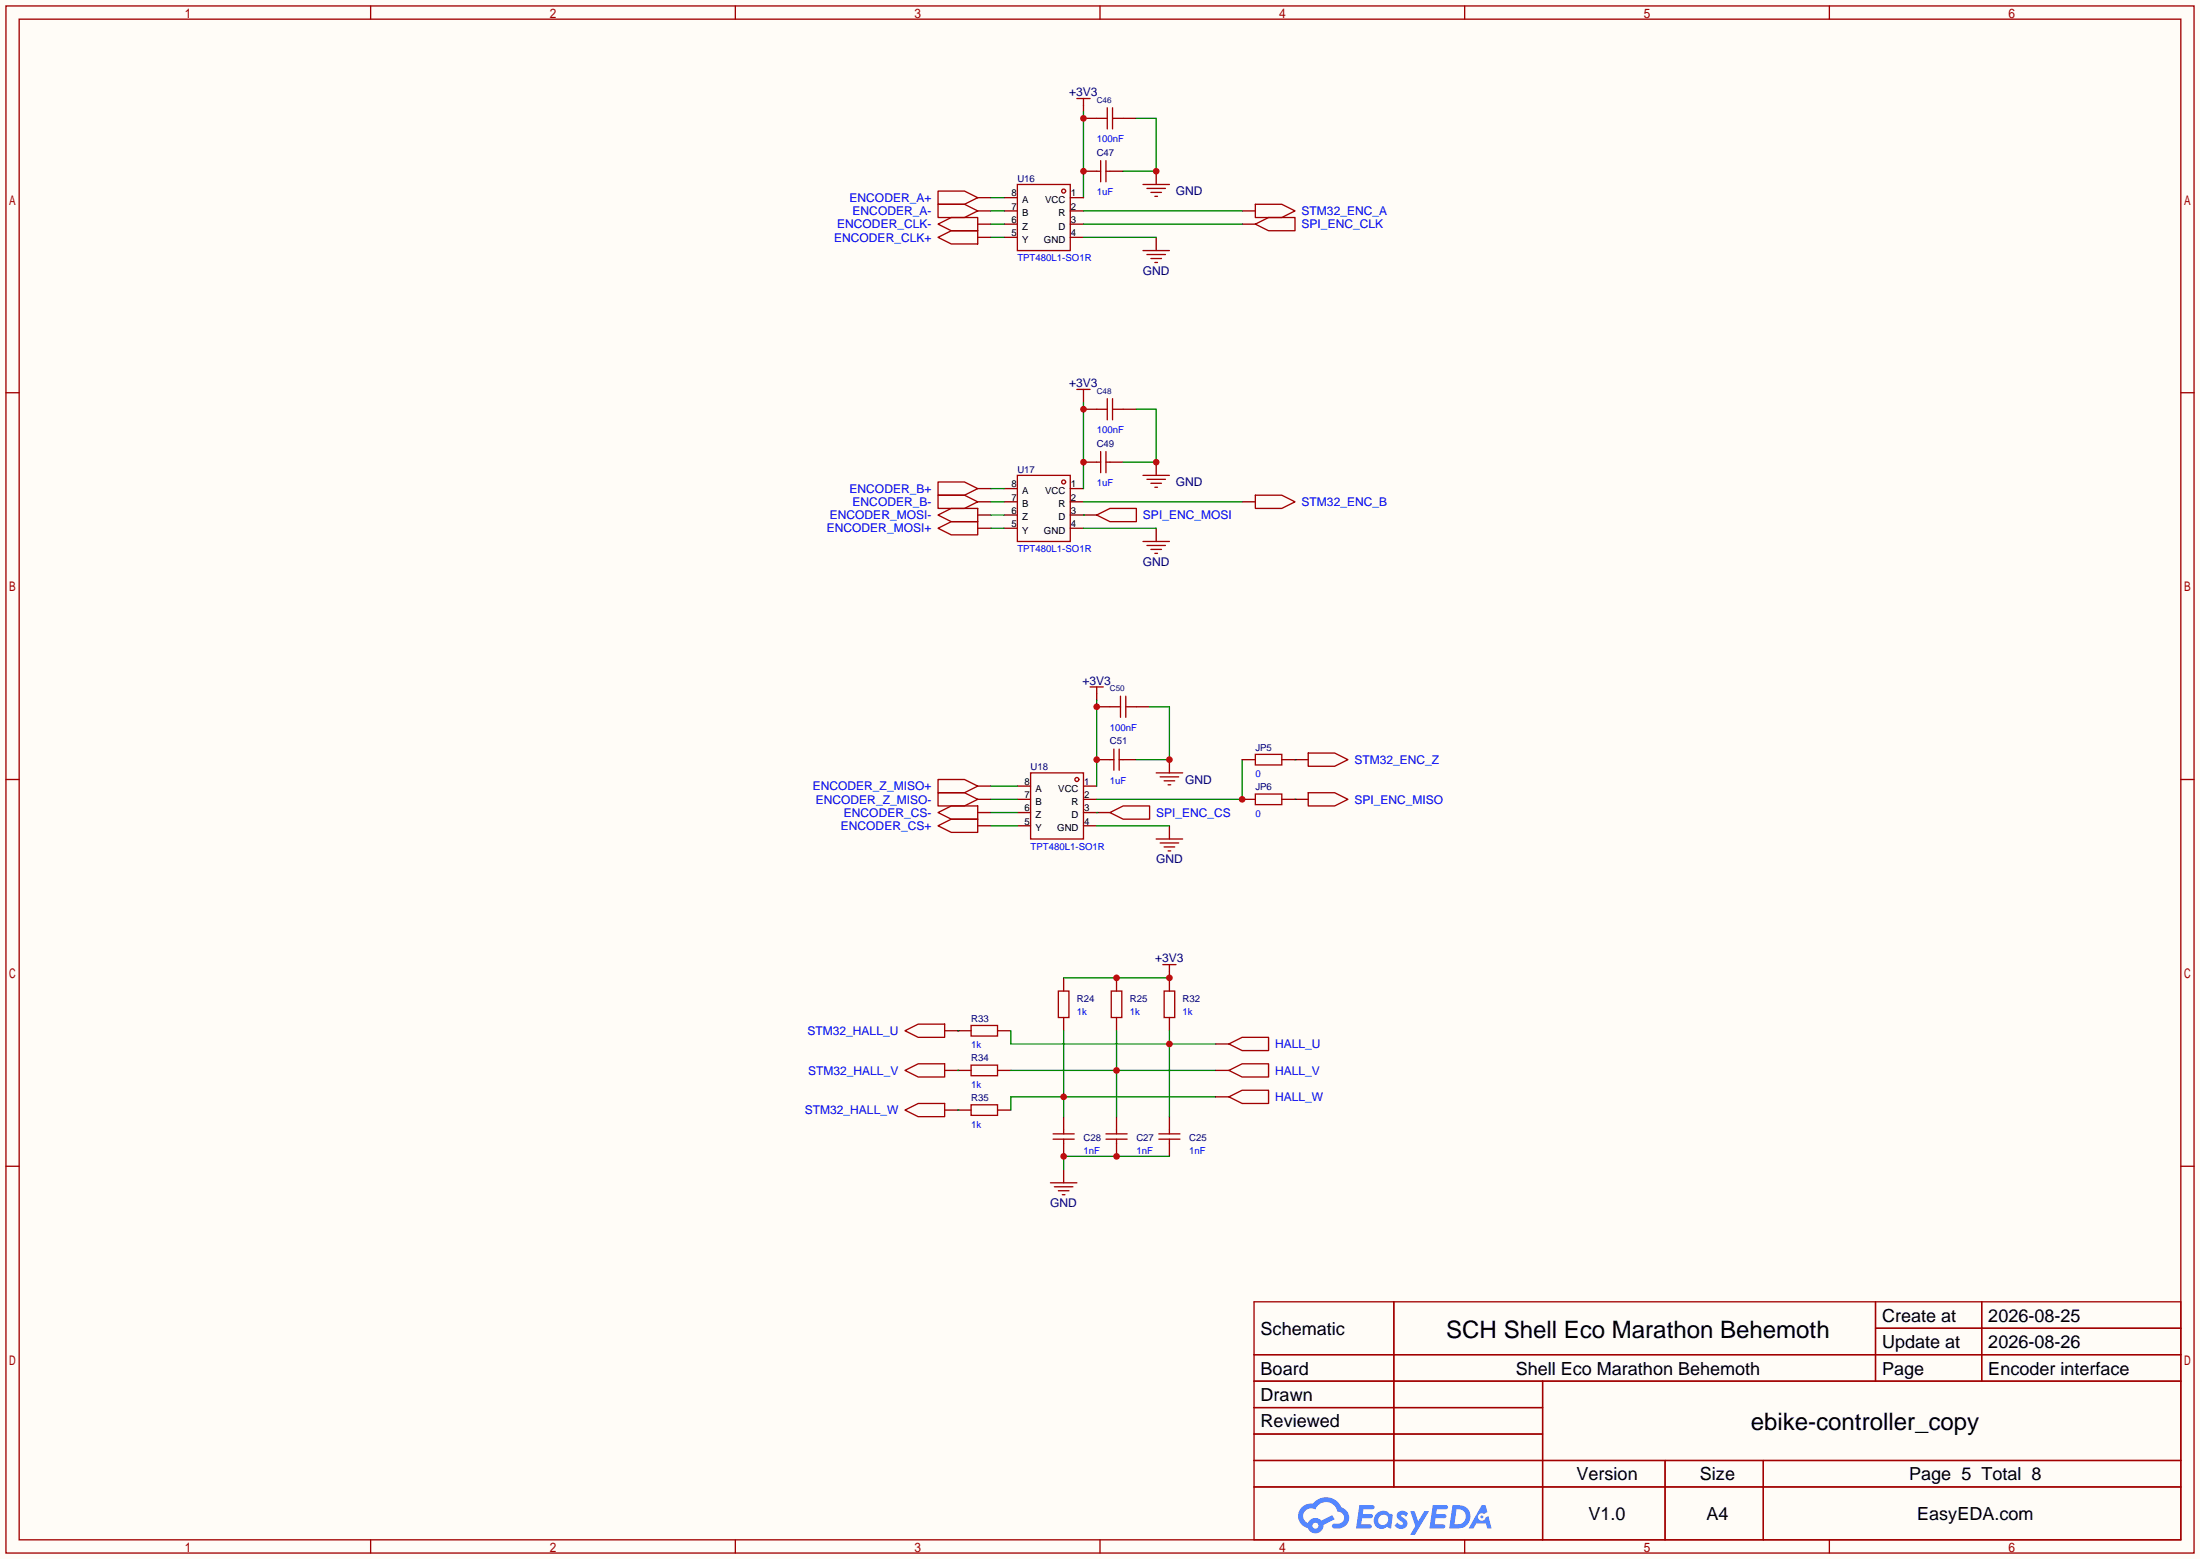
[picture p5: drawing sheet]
<svg xmlns="http://www.w3.org/2000/svg" width="423mm" height="299mm" viewBox="0 0 423 299" stroke-linecap="round" stroke-linejoin="round" font-family="sans-serif">
<path d="M0 0h422.7v299.5h-422.7z" fill="#fffcf7"/>
<g fill="none" stroke="#a10000" stroke-width=".25">
<path d="M1.1 1.1h420.4v297.2h-420.4zM3.7 3.7h415.3v292.1h-415.3zM71.2 1.1v2.6M141.3 1.1v2.6M211.3 1.1v2.6M281.4 1.1v2.6M351.5 1.1v2.6M1.1 75.4h2.6M419 75.4h2.5M1.1 149.7h2.6M419 149.7h2.5M1.1 224h2.6"/>
<path d="M419 224h2.5M240.9 250.1h178.1v45.7h-178.1zM267.8 250.1v35.5M360.3 250.1v15.2M360.3 255.1h58.7M380.7 250.1v15.2M240.9 260.2h178.1M240.9 265.3h178.1M240.9 270.4h55.5M240.9 275.5h55.5M296.4 265.3v30.5M71.2 295.8v2.5"/>
<path d="M141.3 295.8v2.5M211.3 295.8v2.5M240.9 280.5h178.1M240.9 285.6h178.1M281.4 295.8v2.5M319.9 280.5v15.3M338.8 280.5v15.3M351.5 295.8v2.5"/>
</g>
<g fill="#5487ff">
<path d="M268.7 290.5a1.3 1.3 0 0 1 1.8 .2l-.4 .7a.54 .54 0 0 0-.9-.3l.1 .2a1.58 1.58 0 0 1 1.1 1.6 1.43 1.43 0 0 1-2.5 .2l.5-.6a.64 .64 0 0 0 .5 .4 .64 .64 0 0 0 .7-.2l-.2-.3a1.35 1.35 0 0 1-.9-1.8z"/>
<path d="M270.9 290.3h.9l.6 1.9 1.2-1.9h.9l-2.7 4.5h-.9l1-1.7z"/>
<path d="M261.2 289.1h1.6a1.31 1.31 0 0 1 1.2 .2 .4 .4 0 0 1-.3 .6h-1.8l-.1 .9h1.6a.4 .4 0 0 1 .4 .5 .4 .4 0 0 1-.4 .3h-1.7l-.2 1.2h.8a1.23 1.23 0 0 1 1.2 .2 .39 .39 0 0 1-.3 .6h-2.7z"/>
<path d="M275.3 289.1h1.6a1.32 1.32 0 0 1 1.2 .2 .39 .39 0 0 1-.3 .6h-1.8l-.1 .9h1.6a.4 .4 0 0 1 .4 .5 .4 .4 0 0 1-.4 .3h-1.7l-.2 1.2h.8a1.23 1.23 0 0 1 1.2 .2 .39 .39 0 0 1-.3 .6h-2.7z"/>
<path d="M284.7 289.1h.7l.3 1.4-.6 .3a.75 .75 0 0 0-1.1 .3 .75 .75 0 0 0 .5 1.1 .75 .75 0 0 0 .9-.7l.5-.3 .7 2.4h-.9l-.2-1h-1.9l-.5 1h-.9z"/>
<path d="M279.1 289.1l-.7 4.5h1.5a2.27 2.27 0 0 0 2.6-2.3 2.27 2.27 0 0 0-2.7-2.2zM279.8 289.9a1.5 1.5 0 0 1 1.8 1.5 1.5 1.5 0 0 1-1.9 1.4h-.3z"/>
<path d="M264.5 290.7a1.6 1.6 0 0 0-.4 2.2 1.6 1.6 0 0 0 2.2 .5l.2-.2 .8 .4 .3-2.5-.2-.3h-.5a1.58 1.58 0 0 0-2.4-.1zM265.1 291.3a.99 .99 0 0 1 1.6 .3 .99 .99 0 0 1-.9 1.3 .94 .94 0 0 1-1-.5 .94 .94 0 0 1 .3-1.1z"/>
<path d="M250.1 289.5a2.37 2.37 0 0 0 1.2 4 1.54 1.54 0 0 0 1.7 1 1.54 1.54 0 0 0 1.3-1.6l2.1-1.1-.5-.8-2 1.1a1.57 1.57 0 0 0-2.6 .5 1.5 1.5 0 0 1-.8-2.1 1.5 1.5 0 0 1 2.2-.5 2.23 2.23 0 0 1 2.3-1.5 2.23 2.23 0 0 1 2 1.9 1.16 1.16 0 0 1 1.2 1 1.16 1.16 0 0 1-1.1 1.3h-.6a.47 .47 0 0 0-.6 .4 .47 .47 0 0 0 .4 .5 2.19 2.19 0 0 0 2.4-.8 2.19 2.19 0 0 0 .1-2.5l-1.1-.8a3.2 3.2 0 0 0-5.5-.7l-1.1 .1zM252.1 293.1a.6 .6 0 0 1 1.2 0 .6 .6 0 0 1-1.2 0z"/>
<circle cx="284.7" cy="291.4" r=".28"/>
</g>
<path d="M208.2 20.2v1.3M208.2 32.9h2.5M213.2 32.9h2.6" fill="none" stroke="#870000" stroke-width=".25"/>
<path d="M206.9 18.9h2.5M208.2 18.9v1.3M211.5 30.9v4M212.5 30.9v4" fill="none" stroke="#a10000" stroke-width=".25"/>
<path d="M208.2 21.5v16.5" fill="none" stroke="#008700" stroke-width=".25"/>
<circle cx="208.2" cy="32.9" r=".63" fill="#c00"/>
<path d="M210.7 32.9h.8M210.7 22.7h2M212.5 32.9h.7M212.7 20.7v4.1M213.7 20.7v4.1" fill="none" stroke="#a10000" stroke-width=".25"/>
<path d="M208.2 22.7h2.5M215.8 22.7h2.5" fill="none" stroke="#870000" stroke-width=".25"/>
<circle cx="208.2" cy="22.7" r=".63" fill="#c00"/>
<path d="M213.7 22.7h2.1" fill="none" stroke="#a10000" stroke-width=".25"/>
<path d="M218.3 22.7h3.8v10.2h-6.3" fill="none" stroke="#008700" stroke-width=".25"/>
<path d="M222.1 32.9v2.5" fill="none" stroke="#870000" stroke-width=".25"/>
<circle cx="222.1" cy="32.9" r=".63" fill="#c00"/>
<g fill="none" stroke="#a10000" stroke-width=".25">
<path d="M195.5 35.4h10.1v12.7h-10.1zM219.6 35.4h5.1M220.3 36.2h3.6M221.1 37h2M221.9 37.7h.5M206.9 74.8h2.5M208.2 74.8v1.3M195.5 91.3h10.1v12.7h-10.1zM211.5 86.7v4.1M212.5 86.7v4.1"/>
<circle cx="204.3" cy="36.7" r=".38"/>
<circle cx="204.3" cy="92.6" r=".38"/>
</g>
<g fill="none" stroke="#870000" stroke-width=".25">
<path d="M192.9 38h2.6M205.6 38h2.6M192.9 40.5h2.6M192.9 43.1h2.6M192.9 45.6h2.6M205.6 40.5h2.6M205.6 43.1h2.6M205.6 45.6h2.6M208.2 76.1v1.2M192.9 93.9h2.6M192.9 96.4h2.6M192.9 98.9h2.6"/>
<path d="M205.6 93.9h2.6M205.6 96.4h2.6M205.6 98.9h2.6M208.2 88.8h2.5M213.2 88.8h2.6M192.9 101.5h2.6M205.6 101.5h2.6"/>
</g>
<path d="M208.2 77.3v16.6" fill="none" stroke="#008700" stroke-width=".25"/>
<circle cx="208.2" cy="88.8" r=".63" fill="#c00"/>
<path d="M210.7 78.6h2M212.7 76.6v4M213.7 76.6v4M210.7 88.8h.8M212.5 88.8h.7" fill="none" stroke="#a10000" stroke-width=".25"/>
<path d="M208.2 78.6h2.5M215.8 78.6h2.5" fill="none" stroke="#870000" stroke-width=".25"/>
<circle cx="208.2" cy="78.6" r=".63" fill="#c00"/>
<path d="M213.7 78.6h2.1" fill="none" stroke="#a10000" stroke-width=".25"/>
<path d="M218.3 78.6h3.8v10.2h-6.3" fill="none" stroke="#008700" stroke-width=".25"/>
<path d="M222.1 88.8v2.5" fill="none" stroke="#870000" stroke-width=".25"/>
<circle cx="222.1" cy="88.8" r=".63" fill="#c00"/>
<g fill="none" stroke="#a10000" stroke-width=".25">
<path d="M180.2 43.1l2.6-1.3h5v2.5h-5zM180.2 45.6l2.6-1.3h5v2.6h-5zM219.6 48.1h5.1M220.3 48.9h3.6M221.1 49.7h2M221.9 50.4h.5M180.2 98.9l2.6-1.2h5v2.5h-5zM210.7 98.9l2.5-1.2h5.1v2.5h-5.1zM219.6 91.3h5.1M220.3 92.1h3.6M221.1 92.8h2M221.9 93.6h.5"/>
<path d="M180.2 101.5l2.6-1.3h5v2.5h-5zM219.6 104h5.1M220.3 104.8h3.6M221.1 105.5h2M221.9 106.3h.5M209.4 132h2.6M210.7 132v1.2M198 148.5h10.2v12.7h-10.2zM214 143.9v4.1M215 143.9v4.1M223.4 185.3h2.5M224.7 185.3v1.3"/>
<circle cx="206.9" cy="149.7" r=".38"/>
</g>
<g fill="none" stroke="#870000" stroke-width=".25">
<path d="M187.8 43.1h2.6M187.8 45.6h2.6M222.1 45.6v2.5M187.8 98.9h2.6M208.2 98.9h2.5M187.8 101.5h2.6M222.1 101.5v2.5M210.7 133.2v1.3M195.5 151h2.5M195.5 153.5h2.5M195.5 156.1h2.5M195.5 158.6h2.5"/>
<path d="M208.2 151h2.5M208.2 153.5h2.5M208.2 156.1h2.5M208.2 158.6h2.5M210.7 145.9h2.5M215.8 145.9h2.5M224.7 186.6v1.2"/>
</g>
<path d="M190.4 45.6h2.5M190.4 43.1h2.5M208.2 45.6h13.9M208.2 101.5h13.9M210.7 134.5v16.5" fill="none" stroke="#008700" stroke-width=".25"/>
<circle cx="210.7" cy="145.9" r=".63" fill="#c00"/>
<path d="M213.2 135.8h2.1M215.3 133.7v4.1M216.3 133.7v4.1M213.2 145.9h.8M215 145.9h.8" fill="none" stroke="#a10000" stroke-width=".25"/>
<path d="M210.7 135.8h2.5M218.3 135.8h2.6" fill="none" stroke="#870000" stroke-width=".25"/>
<circle cx="210.7" cy="135.8" r=".63" fill="#c00"/>
<path d="M216.3 135.8h2" fill="none" stroke="#a10000" stroke-width=".25"/>
<path d="M220.9 135.8h3.8v10.1h-6.4" fill="none" stroke="#008700" stroke-width=".25"/>
<path d="M224.7 145.9v2.6" fill="none" stroke="#870000" stroke-width=".25"/>
<circle cx="224.7" cy="145.9" r=".63" fill="#c00"/>
<g fill="none" stroke="#a10000" stroke-width=".25">
<path d="M180.2 36.7h5.1l2.5 1.3-2.5 1.2h-5.1zM180.2 39.2h5.1l2.5 1.3-2.5 1.3h-5.1zM241.2 39.2h5.1l2.5 1.3-2.5 1.3h-5.1zM241.2 43.1l2.5-1.3h5.1v2.5h-5.1zM180.2 92.6h5.1l2.5 1.3-2.5 1.2h-5.1zM180.2 95.1h5.1l2.5 1.3-2.5 1.3h-5.1zM241.2 95.1h5.1l2.5 1.3-2.5 1.3h-5.1zM180.2 149.7h5.1l2.5 1.3-2.5 1.3h-5.1zM180.2 152.3h5.1l2.5 1.2-2.5 1.3h-5.1zM180.2 158.6l2.6-1.2h5v2.5h-5zM180.2 156.1l2.6-1.3h5v2.6h-5zM213.2 156.1l2.6-1.3h5.1v2.6h-5.1z"/>
<path d="M222.1 148.5h5.1M222.9 149.2h3.5M223.6 150h2.1M224.4 150.7h.5M251.3 152.3h5.1l2.6 1.2-2.6 1.3h-5.1zM251.3 144.7h5.1l2.6 1.2-2.6 1.3h-5.1zM222.1 161.2h5.1M222.9 161.9h3.5M223.6 162.7h2.1M224.4 163.4h.5M173.9 198l2.5-1.3h5.1v2.6h-5.1zM186.6 197h5v2h-5z"/>
<path d="M203.3 190.4h2.1v5.1h-2.1zM213.5 190.4h2v5.1h-2zM223.6 190.4h2.1v5.1h-2.1zM173.9 213.2l2.5-1.2h5.1v2.5h-5.1zM173.9 205.6l2.5-1.3h5.1v2.6h-5.1zM186.6 212.2h5v2h-5zM186.6 204.6h5v2h-5zM202.3 218.8h4.1M202.3 217.8h4.1M204.3 217v.8M204.3 218.8v.8M212.5 218.8h4"/>
<path d="M212.5 217.8h4M214.5 217v.8M214.5 218.8v.8M222.6 218.8h4.1M222.6 217.8h4.1M224.7 217v.8M224.7 218.8v.8M201.8 227.2h5.1M202.6 228h3.5M203.3 228.7h2.1M204.1 229.5h.5"/>
</g>
<g fill="none" stroke="#870000" stroke-width=".25">
<path d="M187.8 38h2.6M187.8 40.5h2.6M238.6 40.5h2.6M238.6 43.1h2.6M187.8 93.9h2.6M187.8 96.4h2.6M238.6 96.4h2.6M187.8 151h2.6M187.8 153.5h2.6M187.8 158.6h2.6M187.8 156.1h2.6M210.7 156.1h2.5"/>
<path d="M224.7 158.6v2.6M248.8 153.5h2.5M248.8 145.9h2.5M181.5 198h5.1M191.6 198h2.6M204.3 187.8v2.6M204.3 195.5v2.5M214.5 187.8v2.6M214.5 195.5v2.5M224.7 187.8v2.6M224.7 195.5v2.5M181.5 213.2h5.1"/>
<path d="M181.5 205.6h5.1M191.6 213.2h2.6M191.6 205.6h2.6M204.3 214.5v2.5M204.3 219.6v2.5M214.5 214.5v2.5M214.5 219.6v2.5M224.7 214.5v2.5M224.7 219.6v2.5M204.3 224.7v2.5"/>
</g>
<g fill="none" stroke="#008700" stroke-width=".25">
<path d="M190.4 38h2.5M190.4 40.5h2.5M208.2 40.5h30.4M208.2 43.1h30.4M190.4 93.9h2.5M190.4 96.4h2.5M190.4 98.9h2.5M208.2 98.9h.1M208.2 96.4h30.4M190.4 101.5h2.5M190.4 158.6h5.1M190.4 151h5.1"/>
<path d="M190.4 153.5h5.1M190.4 156.1h5.1M210.7 156.1h.1M210.7 158.6h14M238.6 145.9v7.6h-27.9M248.8 145.9h.1M248.8 153.5h.1M214.5 198v16.5M194.2 205.6h39.4"/>
</g>
<circle cx="214.5" cy="205.6" r=".63" fill="#c00"/>
<path d="M194.2 198v2.5h39.4M224.7 198v16.5" fill="none" stroke="#008700" stroke-width=".25"/>
<circle cx="224.7" cy="200.5" r=".63" fill="#c00"/>
<path d="M204.3 198v16.5M233.6 210.7h-39.4v2.5" fill="none" stroke="#008700" stroke-width=".25"/>
<circle cx="204.3" cy="210.7" r=".63" fill="#c00"/>
<path d="M204.3 187.8h20.4" fill="none" stroke="#008700" stroke-width=".25"/>
<g fill="#c00">
<circle cx="214.5" cy="187.8" r=".63"/>
<circle cx="224.7" cy="187.8" r=".63"/>
</g>
<path d="M238.6 145.9h2.6M238.6 153.5h2.6M246.3 145.9h2.5M246.3 153.5h2.5" fill="none" stroke="#870000" stroke-width=".25"/>
<path d="M241.2 144.9h5.1v2h-5.1z" fill="none" stroke="#a10000" stroke-width=".25"/>
<circle cx="238.6" cy="153.5" r=".63" fill="#c00"/>
<path d="M241.2 152.5h5.1v2.1h-5.1z" fill="none" stroke="#a10000" stroke-width=".25"/>
<path d="M224.7 222.1h-20.4v2.6" fill="none" stroke="#008700" stroke-width=".25"/>
<g fill="#c00">
<circle cx="204.3" cy="222.1" r=".63"/>
<circle cx="214.5" cy="222.1" r=".63"/>
</g>
<path d="M233.6 210.7h2.5M233.6 205.6h2.5M233.6 200.5h2.5" fill="none" stroke="#870000" stroke-width=".25"/>
<path d="M236.1 210.7l2.5-1.3h5.1v2.6h-5.1zM236.1 205.6l2.5-1.3h5.1v2.6h-5.1zM236.1 200.5l2.5-1.2h5.1v2.5h-5.1z" fill="none" stroke="#a10000" stroke-width=".25"/>
<path d="M184 198h.1M184 205.6h.1M184 213.2h.1" fill="none" stroke="#008700" stroke-width=".25"/>
<g font-size="4.6">
<text x="277.9" y="257">SCH Shell Eco Marathon Behemoth</text>
<text x="336.4" y="274.8">ebike-controller_copy</text>
</g>
<g font-size="3.5">
<text x="242.2" y="256.4">Schematic</text>
<text x="361.6" y="253.9">Create at</text>
<text x="382" y="253.9">2026-08-25</text>
<text x="361.6" y="259">Update at</text>
<text x="382" y="259">2026-08-26</text>
<text x="242.2" y="264">Board</text>
<text x="242.2" y="269.1">Drawn</text>
<text x="291.2" y="264">Shell Eco Marathon Behemoth</text>
<text x="361.6" y="264">Page</text>
<text x="382" y="264">Encoder interface</text>
<text x="242.2" y="274.2">Reviewed</text>
<text x="302.9" y="284.4">Version</text>
<text x="326.6" y="284.4">Size</text>
<text x="366.8" y="284.4">Page 5 Total 8</text>
<text x="305.2" y="292">V1.0</text>
<text x="327.8" y="292">A4</text>
<text x="368.3" y="292">EasyEDA.com</text>
</g>
<g font-size="2.3" fill="#000080">
<text x="205.4" y="18.5">+3V3</text>
<text x="225.9" y="37.5">GND</text>
<text x="219.6" y="52.8">GND</text>
<text x="205.4" y="74.3">+3V3</text>
<text x="225.9" y="93.4">GND</text>
<text x="219.6" y="108.6">GND</text>
<text x="208" y="131.5">+3V3</text>
<text x="227.7" y="150.5">GND</text>
<text x="222.1" y="165.8">GND</text>
<text x="221.9" y="184.8">+3V3</text>
<text x="201.8" y="231.8">GND</text>
</g>
<g font-size="2.3" fill="#00f">
<text x="163.2" y="38.8">ENCODER_A+</text>
<text x="163.8" y="41.3">ENCODER_A-</text>
<text x="250.1" y="41.3">STM32_ENC_A</text>
<text x="160.3" y="46.4">ENCODER_CLK+</text>
<text x="160.9" y="43.9">ENCODER_CLK-</text>
<text x="250.1" y="43.9">SPI_ENC_CLK</text>
<text x="163.2" y="94.7">ENCODER_B+</text>
<text x="159.4" y="99.7">ENCODER_MOSI-</text>
<text x="163.8" y="97.2">ENCODER_B-</text>
<text x="219.6" y="99.7">SPI_ENC_MOSI</text>
<text x="250.1" y="97.2">STM32_ENC_B</text>
<text x="158.9" y="102.3">ENCODER_MOSI+</text>
<text x="260.2" y="146.7">STM32_ENC_Z</text>
<text x="156.2" y="151.8">ENCODER_Z_MISO+</text>
<text x="156.7" y="154.4">ENCODER_Z_MISO-</text>
<text x="260.2" y="154.4">SPI_ENC_MISO</text>
<text x="161.6" y="159.4">ENCODER_CS+</text>
<text x="162.1" y="156.9">ENCODER_CS-</text>
<text x="222.1" y="156.9">SPI_ENC_CS</text>
<text x="155.1" y="198.8">STM32_HALL_U</text>
<text x="245" y="201.3">HALL_U</text>
<text x="155.3" y="206.4">STM32_HALL_V</text>
<text x="245" y="206.4">HALL_V</text>
<text x="154.6" y="214">STM32_HALL_W</text>
<text x="245" y="211.5">HALL_W</text>
</g>
<g font-size="1.8" fill="#000080">
<text x="210.7" y="29.9">C47</text>
<text x="195.5" y="35">U16</text>
<text x="210.7" y="85.8">C49</text>
<text x="195.5" y="90.9">U17</text>
<text x="213.2" y="142.9">C51</text>
<text x="198" y="148">U18</text>
<text x="241.2" y="144.2">JP5</text>
<text x="241.2" y="151.8">JP6</text>
<text x="186.6" y="196.3">R33</text>
<text x="206.9" y="192.5">R24</text>
<text x="217" y="192.5">R25</text>
<text x="227.2" y="192.5">R32</text>
<text x="186.6" y="203.9">R34</text>
<text x="186.6" y="211.5">R35</text>
<text x="208.2" y="219.1">C28</text>
<text x="218.3" y="219.1">C27</text>
<text x="228.5" y="219.1">C25</text>
</g>
<g font-size="1.8" fill="#00f">
<text x="210.7" y="27.4">100nF</text>
<text x="210.7" y="37.5">1uF</text>
<text x="195.5" y="50.2">TPT480L1-SO1R</text>
<text x="210.7" y="83.2">100nF</text>
<text x="210.7" y="93.4">1uF</text>
<text x="195.5" y="106.1">TPT480L1-SO1R</text>
<text x="213.2" y="140.4">100nF</text>
<text x="241.2" y="149.3">0</text>
<text x="213.2" y="150.5">1uF</text>
<text x="241.2" y="156.9">0</text>
<text x="198" y="163.2">TPT480L1-SO1R</text>
<text x="206.9" y="195">1k</text>
<text x="217" y="195">1k</text>
<text x="227.2" y="195">1k</text>
<text x="186.6" y="201.3">1k</text>
<text x="186.6" y="209">1k</text>
<text x="186.6" y="216.6">1k</text>
<text x="208.2" y="221.7">1nF</text>
<text x="218.3" y="221.7">1nF</text>
<text x="228.5" y="221.7">1nF</text>
</g>
<g font-size="1.8">
<text x="194.3" y="37.7">8</text>
<text x="194.3" y="40.3">7</text>
<text x="196.4" y="39">A</text>
<text x="196.4" y="41.6">B</text>
<text x="200.8" y="39">VCC</text>
<text x="203.3" y="41.6">R</text>
<text x="205.7" y="40.3">2</text>
<text x="205.7" y="37.7">1</text>
<text x="194.3" y="42.8">6</text>
<text x="194.3" y="45.4">5</text>
<text x="196.4" y="44.1">Z</text>
<text x="196.4" y="46.6">Y</text>
<text x="200.6" y="46.6">GND</text>
<text x="203.3" y="44.1">D</text>
<text x="205.7" y="45.4">4</text>
<text x="205.7" y="42.8">3</text>
<text x="194.3" y="93.6">8</text>
<text x="196.4" y="94.9">A</text>
<text x="200.8" y="94.9">VCC</text>
<text x="205.7" y="93.6">1</text>
<text x="194.3" y="96.2">7</text>
<text x="194.3" y="98.7">6</text>
<text x="194.3" y="101.2">5</text>
<text x="196.4" y="97.4">B</text>
<text x="196.4" y="100">Z</text>
<text x="203.3" y="100">D</text>
<text x="203.3" y="97.4">R</text>
<text x="205.7" y="101.2">4</text>
<text x="205.7" y="98.7">3</text>
<text x="205.7" y="96.2">2</text>
<text x="196.4" y="102.5">Y</text>
<text x="200.6" y="102.5">GND</text>
<text x="196.8" y="150.8">8</text>
<text x="196.8" y="153.3">7</text>
<text x="196.8" y="155.9">6</text>
<text x="198.9" y="152">A</text>
<text x="198.9" y="154.6">B</text>
<text x="203.3" y="152">VCC</text>
<text x="205.9" y="154.6">R</text>
<text x="208.3" y="155.9">3</text>
<text x="208.3" y="153.3">2</text>
<text x="208.3" y="150.8">1</text>
<text x="196.8" y="158.4">5</text>
<text x="198.9" y="157.1">Z</text>
<text x="198.9" y="159.7">Y</text>
<text x="203.1" y="159.7">GND</text>
<text x="205.9" y="157.1">D</text>
<text x="208.3" y="158.4">4</text>
</g>
<g font-size="1.6" fill="#000080">
<text x="210.7" y="19.7">C46</text>
<text x="210.7" y="75.6">C48</text>
<text x="213.2" y="132.8">C50</text>
</g>
</svg>
